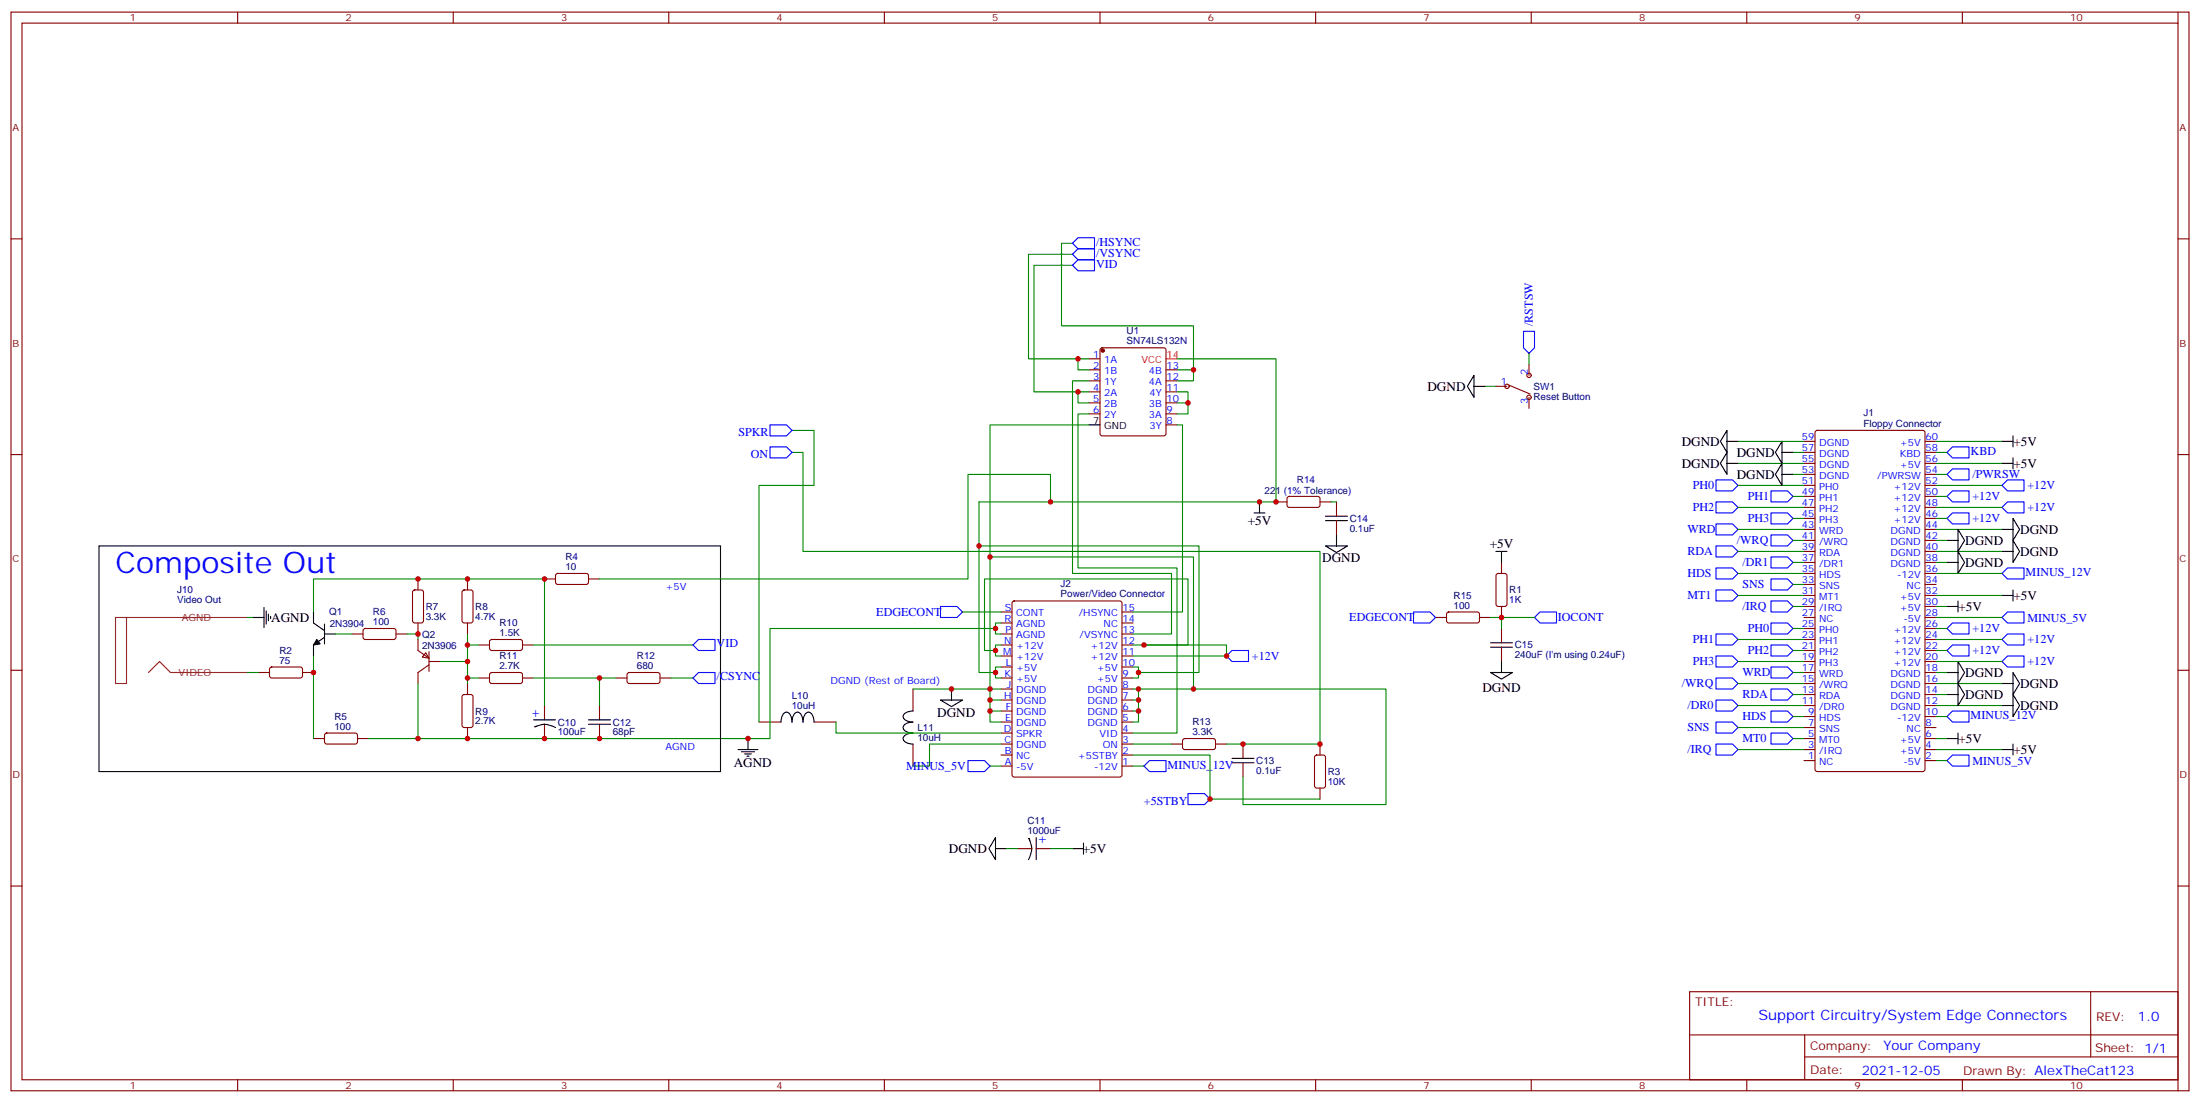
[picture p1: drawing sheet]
<svg xmlns="http://www.w3.org/2000/svg" width="706mm" height="353mm" viewBox="0 0 706 353" stroke-linecap="round" stroke-linejoin="round" font-family="sans-serif">
<g fill="none" stroke="#870000" stroke-width=".35">
<path d="M3.5 3.9h698.5v345.7h-698.5zM7.1 7.4h691.4v338.7h-691.4zM76.2 3.9v3.5M145.3 3.9v3.5M214.5 3.9v3.5M283.6 3.9v3.5M352.8 3.9v3.5M421.9 3.9v3.5M491.1 3.9v3.5M560.2 3.9v3.5M629.4 3.9v3.5M698.5 3.9v3.5"/>
<path d="M3.5 76.6h3.6M698.5 76.6h3.5M349.2 115h3.6M349.2 118.5h3.6M353 111.7l.5-.2h19.7l.5 .2 .2 .5v26.8l-.2 .5-.5 .2h-19.7l-.5-.2-.2-.5v-26.8zM373.9 118.5h3.6M490.4 116.8v3.5M349.2 122.1h3.6M349.2 125.6h3.6M349.2 129.1h3.6M349.2 132.6h3.6M373.9 122.1h3.6"/>
<path d="M373.9 125.6h3.6M373.9 129.1h3.6M373.9 132.6h3.6M373.9 136.2h3.6M479.8 123.8h3.5M484 123.5l6.7 2.8M490.4 127.4v3.5M582.3 138.1l.5-.2h33.9l.6 .5 .1 108.2-.5 .6-34.1 .1-.7-.5v-108.2zM3.5 145.7h3.6M413 159.3l.5-.2 9.4 .1 .4 .6v2.4l-.7 .4h-9.4l-.5-.7v-2.1zM578.6 141.5h3.5M578.6 145h3.5"/>
<path d="M578.6 148.5h3.5M578.6 152h3.5M578.6 155.6h3.5M578.6 159.1h3.5M617.4 141.5h3.5M617.4 145h3.5M617.4 148.5h3.5M617.4 152h3.5M617.4 155.6h3.5M617.4 159.1h3.5M698.5 145.7h3.5M409.2 160.9h3.5"/>
<path d="M423.3 160.9h3.6M428.6 160.9v4.6M428.6 166.9v4.5M578.6 162.6h3.5M578.6 166.2h3.5M578.6 169.7h3.5M578.6 173.2h3.5M578.6 176.7h3.5M617.4 162.6h3.5M617.4 166.2h3.5M617.4 169.7h3.5M617.4 173.2h3.5"/>
<path d="M617.4 176.7h3.5M132.5 189.3l.5-.2h2.1l.7 .4v9.5l-.4 .6-2.4 .1-.7-.5v-9.4zM134.1 185.6v3.5M134.1 199.7v3.5M148.4 189.3l.5-.2h2.1l.6 .4 .1 9.5-.5 .6-2.3 .1-.7-.5v-9.4zM149.9 185.6v3.5M149.9 199.7v3.5M174.6 185.6h3.6M178.4 184l.5-.2 9.4 .1 .4 .6v2.4l-.7 .4h-9.4l-.4-.7v-2.1zM188.7 185.6h3.6M321 199.7h3.6M321 196.1h3.6"/>
<path d="M324.8 192.8l.5-.2h33.8l.7 .4v55.4l-.4 .6-34.1 .1-.7-.5v-55.3zM359.8 199.7h3.6M359.8 196.1h3.6M460.4 197.9h3.5M464.1 196.4l.5-.3 9.5 .1 .4 .6-.1 2.4-.6 .5-9.5-.1-.4-.6v-2.2zM474.5 197.9h3.5M480 184l.5-.2h2.1l.7 .4v9.5l-.5 .6-2.3 .1-.7-.5v-9.4zM481.5 180.3v3.5M481.5 194.4v3.5M578.6 180.3h3.5M578.6 183.8h3.5M578.6 197.9h3.5"/>
<path d="M578.6 187.3h3.5M578.6 194.4h3.5M578.6 190.9h3.5M617.4 180.3h3.5M617.4 183.8h3.5M617.4 197.9h3.5M617.4 187.3h3.5M617.4 194.4h3.5M617.4 190.9h3.5M3.5 214.8h3.6M82.9 215.5h3.5M86.7 214l.4-.2h9.5l.4 .7-.1 2.4-.6 .4-9.4-.1-.5-.6v-2.1z"/>
<path d="M97 215.5h3.5M112.9 203.2h3.5M116.7 201.6l.4-.2 9.5 .1 .4 .6-.1 2.4-.6 .5-9.5-.1-.4-.6v-2.2zM127 203.2h3.5M134.1 205v3.5l3.5 2.5M136.5 209.2l1.1 1.8-2.1-.4zM137.6 212h3.5M137.6 213.1l-3.5 2.4v3.6M137.6 208.8v6.4M149.9 219.1v3.5M153.5 217.3h3.5M153.5 206.7h3.5"/>
<path d="M157.2 205.2l.5-.2h9.4l.5 .7-.1 2.4-.6 .4-9.5-.1-.4-.6v-2.1zM157.2 215.8l.5-.3 9.4 .1 .5 .7-.1 2.3-.6 .5-9.5-.1-.4-.6v-2.1zM167.6 217.3h3.5M167.6 206.7h3.5M197.6 217.3h3.5M201.3 215.8l.5-.3 9.4 .1 .5 .7-.1 2.3-.6 .5-9.5-.1-.4-.6v-2.1zM211.7 217.3h3.5M321 217.3h3.6M321 213.8h3.6M321 210.3h3.6M321 206.7h3.6M321 203.2h3.6"/>
<path d="M359.8 217.3h3.6M359.8 213.8h3.6M359.8 210.3h3.6M359.8 206.7h3.6M359.8 203.2h3.6M481.5 201.4v4.6M481.5 207.4v4.6M578.6 219.1h3.5M578.6 215.5h3.5M578.6 212h3.5M578.6 208.5h3.5M578.6 205h3.5"/>
<path d="M578.6 201.4h3.5M617.4 219.1h3.5M617.4 215.5h3.5M617.4 212h3.5M617.4 208.5h3.5M617.4 205h3.5M617.4 201.4h3.5M698.5 214.8h3.5M100.5 236.7h3.6M104.3 235.2l.5-.3 9.4 .1 .5 .7-.1 2.3-.7 .5-9.4-.1-.4-.6v-2.1zM114.7 236.7h3.5M148.4 222.8l.5-.2h2.1l.6 .4 .1 9.5-.5 .6-2.3 .1-.7-.5v-9.4z"/>
<path d="M149.9 233.2v3.5M174.6 226.1v4.6M174.6 232.1v4.6M192.3 226.1v4.6M192.3 232.1v4.6M243.4 231.4h7.1M261.1 231.4h7M292.8 220.8v7.1M292.8 238.5v7M321 238.5h3.6M321 234.9h3.6M321 231.4h3.6"/>
<path d="M321 227.9h3.6M321 224.4h3.6M321 220.8h3.6M359.8 238.5h3.6M359.8 234.9h3.6M359.8 231.4h3.6M359.8 227.9h3.6M359.8 224.4h3.6M359.8 220.8h3.6M375.7 238.5h3.5M379.5 236.9l.4-.2 9.5 .1 .4 .6v2.4l-.7 .4h-9.4l-.5-.7v-2.1zM389.8 238.5h3.5"/>
<path d="M398.6 238.5v4.6M423.3 238.5v3.5M578.6 236.7h3.5M578.6 233.2h3.5M578.6 229.7h3.5M578.6 226.1h3.5M578.6 222.6h3.5M617.4 236.7h3.5M617.4 233.2h3.5M617.4 229.7h3.5M617.4 226.1h3.5M617.4 222.6h3.5"/>
<path d="M321 245.5h3.6M321 242h3.6M359.8 245.5h3.6M359.8 242h3.6M398.6 244.5v4.6M421.8 242.2l.5-.2h2.1l.6 .4 .1 9.5-.5 .6-2.3 .1-.7-.5v-9.4zM423.3 252.6v3.5M578.6 243.8h3.5M578.6 240.2h3.5M617.4 243.8h3.5M617.4 240.2h3.5M326.3 272h4.6"/>
<path d="M332.3 272h4.6M3.5 284h3.6M698.5 284h3.5M541.9 317.9h156.6v28.2h-156.6zM670.5 317.9v20.9M541.9 331.7h156.5M578.8 338.8h119.6M578.8 331.7v14.1M76.2 346.1v3.5M145.3 346.1v3.5M214.5 346.1v3.5M283.6 346.1v3.5"/>
<path d="M352.8 346.1v3.5M421.9 346.1v3.5M491.1 346.1v3.5M560.2 346.1v3.5M629.4 346.1v3.5M698.5 346.1v3.5"/>
<circle cx="483.3" cy="123.8" r=".71"/>
<circle cx="490.4" cy="120.3" r=".71"/>
<circle cx="490.4" cy="127.4" r=".71"/>
</g>
<path d="M37 197.9h3.6v21.2h-3.6zM40.6 197.9h38.8M47.6 215.5l3.6-3.5 3.5 3.5h24.7" fill="none" stroke="#8c2424" stroke-width=".35"/>
<circle cx="353.7" cy="112.4" r=".53" fill="#870000" stroke="#870000" stroke-width=".35"/>
<g fill="none" stroke="#000" stroke-width=".35">
<path d="M349.2 136.2h3.6M472.7 120.3v7.1l-2.1-3.6zM472.7 123.8h3.5M553.9 137.9v7.1l-2.2-3.5zM645.6 139.7v3.5M553.9 145v7l-2.2-3.5zM553.9 148.5h3.5M553.9 141.5h3.5M571.5 148.5v7.1l-2.1-3.6zM571.5 141.5v7l-2.1-3.5zM571.5 152h3.5M571.5 145h3.5"/>
<path d="M642.1 148.5h3.5M642.1 141.5h3.5M645.6 146.8v3.5M31.7 175h199.4v72.3h-199.4zM402.2 164.4h3.5M403.9 160.9v3.5M425.1 175h7.1l-3.6 2.1zM425.1 166.9h7.1M425.1 165.5h7.1M428.6 171.4v3.6M479.8 176.7h3.5M481.5 176.7v3.6"/>
<path d="M624.4 173.2h3.5M627.9 169.7l2.2 3.5-2.2 3.5zM627.9 176.7l2.2 3.6-2.2 3.5zM642.1 176.7h3.5M642.1 169.7h3.5M645.6 166.2l2.1 3.5-2.1 3.5zM645.6 173.2l2.1 3.5-2.1 3.6zM81.1 197.9h3.6M84.7 194.7v6.4M85.4 195.8v4.2M86.1 196.8v2.2M86.8 197.6v.7"/>
<path d="M100.5 196.1v3.6l3.6 2.4M624.4 180.3h3.5M624.4 194.4h3.5M627.9 192.6v3.5M642.1 190.9h3.5M645.6 189.1v3.5M104.1 203.2h3.5M104.1 204.3l-3.6 2.4v3.6M104.1 200v6.4M478 215.5h7.1l-3.6 2.2zM478 207.4h7.1M478 206h7.1"/>
<path d="M481.5 212v3.5M624.4 215.5h3.5M627.9 219.1l2.2 3.5-2.2 3.5zM627.9 212l2.2 3.5-2.2 3.6zM642.1 219.1h3.5M645.6 215.5l2.1 3.6-2.1 3.5zM171.1 230.7h7.1M171.8 232.8l-.5 .3a6.3 6.3 0 0 1 6.9 .1M188.7 230.7h7.1M188.7 232.1h7.1M239.9 236.7v3.5M250.5 231.4l.4-2a1.39 1.39 0 0 1 1.3-1.2 1.39 1.39 0 0 1 1.4 1.2l.4 2 .4-2a1.39 1.39 0 0 1 1.4-1.2 1.39 1.39 0 0 1 1.3 1.2l.4 2 .4-2a1.39 1.39 0 0 1 1.4-1.2 1.39 1.39 0 0 1 1.4 1.2l.4 2"/>
<path d="M292.8 227.9l-2 .4a1.39 1.39 0 0 0-1.2 1.4 1.39 1.39 0 0 0 1.2 1.3l2 .4-2 .4a1.39 1.39 0 0 0-1.2 1.4 1.39 1.39 0 0 0 1.2 1.4l2 .3-2 .4a1.39 1.39 0 0 0-1.2 1.4 1.39 1.39 0 0 0 1.2 1.4l2 .4M301.6 224.4h7.1l-3.5 2.1zM305.2 220.8v3.6M624.4 222.6h3.5M624.4 236.7h3.5M627.9 234.9v3.6M642.1 226.1h3.5M645.6 222.6l2.1 3.5-2.1 3.6zM645.6 238.5v3.5M236.7 240.2h6.4M237.8 240.9h4.2M238.8 241.7h2.1"/>
<path d="M239.5 242.4h.7M395.1 244.5h7.1M395.1 243.1h7.1M642.1 240.2h3.5M319.3 268.5v7l-2.2-3.5zM319.3 272h3.5M330.2 269.2l-.3-.6a6.3 6.3 0 0 1-.1 6.9M332.3 268.5v7M344 272h3.5M347.5 270.2v3.6"/>
</g>
<path d="M373.9 115h3.6" fill="none" stroke="#f00" stroke-width=".35"/>
<path d="M101.6 205l1.1 1.4-2.2 .3z" fill="#000" stroke="#000" stroke-width=".35"/>
<g fill="none" stroke="#008700" stroke-width=".35">
<path d="M344 78h-3.6v26.4h42.4v14.1h-5.3M344 81.5h-14.2v33.5h19.4M344 85h-12.4v40.6h17.6M345.7 115v3.5h3.5M377.5 115h31.7v45.9h-95.2v14.1M382.8 118.5v3.6h-5.3M490.4 113.2v3.6M254 137.9h7.1v17.7h-17.7v75.8M345.7 125.6v3.5h3.5M349.2 122.1h-5.2v61.7h31.7v19.4h-12.3M349.2 132.6h-3.5v49.4h31.8v52.9h-14.1M349.2 136.2h-31.7v84.6h3.5"/>
<path d="M377.5 125.6h3.5v3.5h-3.5M377.5 136.2h1.7v59.9h-15.8M381 129.1v3.5h-3.5M476.2 123.8h3.6M254 145h3.5v31.7h165.8v61.8h-30M557.4 155.6h21.2M557.4 148.5h21.2M557.4 141.5h21.2M575 152h3.6M575 159.1h3.6M575 145h3.6M620.9 152h3.5"/>
<path d="M620.9 159.1h3.5M620.9 155.6h21.2M620.9 148.5h21.2M620.9 145h3.5M620.9 141.5h21.2M317.5 178.5h65.3v42.3h-17.7M336.9 160.9v-8.9h-26.5v33.6h-118.1M426.9 160.9h1.7M557.4 176.7h21.2M557.4 169.7h21.2M557.4 162.6h21.2M575 173.2h3.6"/>
<path d="M575 166.2h3.6M620.9 176.7h21.2M620.9 173.2h3.5M620.9 169.7h21.2M620.9 166.2h3.5M620.9 162.6h21.2M79.4 197.9h1.7M100.5 196.1v-10.5h74.1v40.5M308.7 196.1h12.3M321 199.7h-1.7v3.5h1.7M478 197.9h14.1M481.5 197.9v3.5"/>
<path d="M557.4 190.9h21.2M557.4 183.8h21.2M575 194.4h3.6M575 187.3h3.6M575 180.3h3.6M620.9 194.4h3.5M620.9 190.9h21.2M620.9 183.8h21.2M620.9 180.3h3.5M620.9 197.9h21.2M79.4 215.5h3.5M100.5 210.3v26.4"/>
<path d="M107.6 203.2h5.3M130.5 203.2h3.6v1.8M134.1 219.1v17.6h-15.9M141.1 212h8.8M149.9 203.2v15.9M149.9 206.7h3.6M149.9 217.3h3.6M171.1 206.7h51.1M171.1 217.3h26.5M192.3 217.3v8.8M215.2 217.3h7M319.3 201.4h-72.4v35.3h-112.8"/>
<path d="M319.3 215.5h-5.3v-40.5h70.5v40.5h-19.4M321 206.7h-1.7v3.6h1.7M321 213.8h-1.7v3.5h1.7M363.4 206.7h29.9v3.6h-29.9M363.4 213.8h1.7v3.5h-1.7M366.9 206.7h14.1v-21.1h-65.3v22.9h3.6M557.4 212h21.2M557.4 219.1h21.2M557.4 205h21.2M575 215.5h3.6M575 208.5h3.6M575 201.4h3.6"/>
<path d="M620.9 215.5h3.5M620.9 212h21.2M620.9 219.1h21.2M620.9 208.5h3.5M620.9 205h21.2M620.9 201.4h3.5M268.1 231.4v3.5h52.9M292.8 220.8h24.7v3.6h3.5M317.5 224.4v3.5h3.5M317.5 227.9v3.5h3.5M321 238.5h-22.9v7h-5.3M363.4 227.9h1.7v3.5h-1.7"/>
<path d="M363.4 224.4h1.7v3.5M363.4 220.8h1.7v3.6M363.4 238.5h12.3M382.8 220.8h61.7v37.1h-45.9v-8.8M557.4 233.2h21.2M557.4 226.1h21.2M575 236.7h3.6M575 229.7h3.6M575 222.6h3.6M620.9 236.7h3.5M620.9 229.7h3.5M620.9 226.1h21.2"/>
<path d="M620.9 222.6h3.5M317.5 245.5h3.5M363.4 242h24.7v14.1h35.2M363.4 245.5h3.5M557.4 240.2h21.2M620.9 240.2h21.2M620.9 243.8h3.5M322.8 272h3.5M336.9 272h7.1"/>
</g>
<g fill="none" stroke="#00f" stroke-width=".35">
<path d="M344 78l1.7-1.8h5.3v3.5h-5.3zM345.7 79.7h5.3v3.6h-5.3l-1.7-1.8zM345.7 83.3h5.3v3.5h-5.3l-1.7-1.8zM488.6 106.2h3.5v5.3l-1.7 1.7-1.8-1.7zM246.9 136.2h5.3l1.8 1.7-1.8 1.8h-5.3zM246.9 143.2h5.3l1.8 1.8-1.8 1.8h-5.3zM550.3 153.8h5.3l1.8 1.8-1.8 1.7h-5.3zM568 157.3h5.3l1.7 1.8-1.7 1.8h-5.3zM624.4 152l1.8-1.7h5.3v3.5h-5.3zM624.4 159.1l1.8-1.8h5.3v3.6h-5.3zM624.4 145l1.8-1.8h5.3v3.6h-5.3zM642.1 155.6l1.7-1.8h5.3v3.5h-5.3z"/>
<path d="M550.3 175h5.3l1.8 1.7-1.8 1.8h-5.3zM550.3 167.9h5.3l1.8 1.8-1.8 1.7h-5.3zM550.3 160.9h5.3l1.8 1.7-1.8 1.8h-5.3zM568 178.5h5.3l1.7 1.8-1.7 1.7h-5.3zM568 171.4h5.3l1.7 1.8-1.7 1.8h-5.3zM568 164.4h5.3l1.7 1.8-1.7 1.7h-5.3zM624.4 166.2l1.8-1.8h5.3v3.5h-5.3zM643.8 160.9h5.3v3.5h-5.3l-1.7-1.8zM301.6 194.4h5.3l1.8 1.7-1.8 1.8h-5.3zM453.3 196.1h5.3l1.8 1.8-1.8 1.8h-5.3zM492.1 197.9l1.8-1.8h5.3v3.6h-5.3zM550.3 189.1h5.3l1.8 1.8-1.8 1.7h-5.3z"/>
<path d="M550.3 182h5.3l1.8 1.8-1.8 1.8h-5.3zM568 192.6h5.3l1.7 1.8-1.7 1.7h-5.3zM568 185.6h5.3l1.7 1.7-1.7 1.8h-5.3zM568 199.7h5.3l1.7 1.7-1.7 1.8h-5.3zM643.8 196.1h5.3v3.6h-5.3l-1.7-1.8zM643.8 182h5.3v3.6h-5.3l-1.7-1.8zM222.2 206.7l1.8-1.7h5.3v3.5h-5.3zM222.2 217.3l1.8-1.8h5.3v3.6h-5.3zM393.3 210.3l1.8-1.8h5.3v3.5h-5.3zM550.3 217.3h5.3l1.8 1.8-1.8 1.7h-5.3zM550.3 210.3h5.3l1.8 1.7-1.8 1.8h-5.3zM550.3 203.2h5.3l1.8 1.8-1.8 1.7h-5.3z"/>
<path d="M568 213.8h5.3l1.7 1.7-1.7 1.8h-5.3zM568 206.7h5.3l1.7 1.8-1.7 1.8h-5.3zM624.4 208.5l1.8-1.8h5.3v3.6h-5.3zM624.4 201.4l1.8-1.7h5.3v3.5h-5.3zM643.8 210.3h5.3v3.5h-5.3l-1.7-1.8zM643.8 203.2h5.3v3.5h-5.3l-1.7-1.7zM550.3 224.4h5.3l1.8 1.7-1.8 1.8h-5.3zM550.3 238.5h5.3l1.8 1.7-1.8 1.8h-5.3zM550.3 231.4h5.3l1.8 1.8-1.8 1.7h-5.3zM568 234.9h5.3l1.7 1.8-1.7 1.8h-5.3zM568 227.9h5.3l1.7 1.8-1.7 1.7h-5.3zM568 220.8h5.3l1.7 1.8-1.7 1.8h-5.3z"/>
<path d="M624.4 229.7l1.8-1.8h5.3v3.5h-5.3zM310.4 243.8h5.3l1.8 1.7-1.8 1.8h-5.3zM366.9 245.5l1.8-1.7h5.2v3.5h-5.2zM381 254.4h5.3l1.8 1.7-1.8 1.8h-5.3zM624.4 243.8l1.8-1.8h5.3v3.5h-5.3z"/>
</g>
<g fill="#c00">
<circle cx="134.1" cy="203.2" r=".88"/>
<circle cx="149.9" cy="212" r=".88"/>
<circle cx="149.9" cy="206.7" r=".88"/>
<circle cx="149.9" cy="217.3" r=".88"/>
<circle cx="134.1" cy="185.6" r=".88"/>
<circle cx="149.9" cy="185.6" r=".88"/>
<circle cx="174.6" cy="185.6" r=".88"/>
<circle cx="192.3" cy="217.3" r=".88"/>
<circle cx="398.6" cy="238.5" r=".88"/>
<circle cx="345.7" cy="115" r=".88"/>
<circle cx="345.7" cy="125.6" r=".88"/>
<circle cx="382.8" cy="118.5" r=".88"/>
<circle cx="381" cy="129.1" r=".88"/>
<circle cx="365.1" cy="227.9" r=".88"/>
<circle cx="365.1" cy="224.4" r=".88"/>
<circle cx="317.5" cy="220.8" r=".88"/>
<circle cx="317.5" cy="224.4" r=".88"/>
<circle cx="317.5" cy="227.9" r=".88"/>
<circle cx="366.9" cy="206.7" r=".88"/>
<circle cx="319.3" cy="208.5" r=".88"/>
<circle cx="317.5" cy="178.5" r=".88"/>
<circle cx="365.1" cy="220.8" r=".88"/>
<circle cx="382.8" cy="220.8" r=".88"/>
<circle cx="423.3" cy="238.5" r=".88"/>
<circle cx="319.3" cy="215.5" r=".88"/>
<circle cx="365.1" cy="215.5" r=".88"/>
<circle cx="314" cy="175" r=".88"/>
<circle cx="336.9" cy="160.9" r=".88"/>
<circle cx="305.2" cy="220.8" r=".88"/>
<circle cx="403.9" cy="160.9" r=".88"/>
<circle cx="409.2" cy="160.9" r=".88"/>
<circle cx="481.5" cy="197.9" r=".88"/>
<circle cx="393.3" cy="210.3" r=".88"/>
<circle cx="388.1" cy="256.1" r=".88"/>
<circle cx="239.9" cy="236.7" r=".88"/>
<circle cx="319.3" cy="201.4" r=".88"/>
<circle cx="134.1" cy="236.7" r=".88"/>
<circle cx="149.9" cy="236.7" r=".88"/>
<circle cx="174.6" cy="236.7" r=".88"/>
<circle cx="192.3" cy="236.7" r=".88"/>
<circle cx="100.5" cy="215.5" r=".88"/>
</g>
<text font-size="9.5" fill="#00f" x="37" y="183.8">Composite Out</text>
<text font-size="4.6" fill="#00f" x="564" y="326.9">Support Circuitry/System Edge Connectors</text>
<g font-size="4.2">
<text x="457.8" y="125.3">DGND</text>
<text x="539.3" y="142.9">DGND</text>
<text x="645.8" y="142.9">+5V</text>
<text x="539.3" y="149.9">DGND</text>
<text x="557" y="146.4">DGND</text>
<text x="645.8" y="149.9">+5V</text>
<text x="557" y="153.5">DGND</text>
<text x="400.1" y="168.3">+5V</text>
<text x="647.9" y="171.1">DGND</text>
<text x="477.8" y="175.7">+5V</text>
<text x="630.2" y="174.6">DGND</text>
<text x="647.9" y="178.2">DGND</text>
<text x="424" y="180.3">DGND</text>
<text x="630.2" y="181.7">DGND</text>
<text x="628.1" y="195.8">+5V</text>
<text x="645.8" y="192.3">+5V</text>
<text x="87" y="199.3">AGND</text>
<text x="475.4" y="221.7">DGND</text>
<text x="630.2" y="217">DGND</text>
<text x="647.9" y="220.5">DGND</text>
<text x="630.2" y="224">DGND</text>
<text x="647.9" y="227.5">DGND</text>
<text x="300.6" y="229.7">DGND</text>
<text x="628.1" y="238.1">+5V</text>
<text x="235.3" y="245.9">AGND</text>
<text x="645.8" y="241.6">+5V</text>
<text x="304.3" y="273.4">DGND</text>
<text x="347.2" y="273.4">+5V</text>
</g>
<g font-size="4.2" fill="#00f">
<text x="172.9" y="230.4" transform="rotate(-90 172.9 230.4)">+</text>
<text x="332.7" y="270.2">+</text>
<text x="685.7" y="327.1">1.0</text>
<text x="604" y="336.7">Your Company</text>
<text x="597.1" y="344.5">2021-12-05</text>
</g>
<g font-size="3.9" fill="#00f">
<text x="351.5" y="82.3">/VSYNC</text>
<text x="351.5" y="78.8">/HSYNC</text>
<text x="351.5" y="85.8">VID</text>
<text x="491.6" y="104.5" transform="rotate(-90 491.6 104.5)">/RSTSW</text>
<text x="236.8" y="139.7">SPKR</text>
<text x="240.8" y="146.8">ON</text>
<text x="632" y="145.8">KBD</text>
<text x="632.6" y="153.3">/PWRSW</text>
<text x="542.9" y="156.8">PH0</text>
<text x="560.6" y="160.3">PH1</text>
<text x="632.6" y="160.4">+12V</text>
<text x="650.2" y="156.9">+12V</text>
<text x="542.9" y="163.9">PH2</text>
<text x="560.6" y="167.4">PH3</text>
<text x="632.6" y="167.4">+12V</text>
<text x="650.2" y="163.9">+12V</text>
<text x="541.2" y="170.9">WRD</text>
<text x="541.2" y="178">RDA</text>
<text x="557" y="174.5">/WRQ</text>
<text x="541.2" y="185">HDS</text>
<text x="558.8" y="181.5">/DR1</text>
<text x="649.6" y="184.6">MINUS_12V</text>
<text x="558.8" y="188.6">SNS</text>
<text x="281" y="197.4">EDGECONT</text>
<text x="541.2" y="192.1">MT1</text>
<text x="558.8" y="195.6">/IRQ</text>
<text x="432.7" y="199.2">EDGECONT</text>
<text x="499.6" y="199.2">IOCONT</text>
<text x="560.6" y="202.7">PH0</text>
<text x="632.6" y="202.7">+12V</text>
<text x="650.2" y="199.2">MINUS_5V</text>
<text x="229.8" y="207.5">VID</text>
<text x="542.9" y="206.2">PH1</text>
<text x="560.6" y="209.7">PH2</text>
<text x="632.6" y="209.8">+12V</text>
<text x="650.2" y="206.2">+12V</text>
<text x="401.5" y="211.5">+12V</text>
<text x="542.9" y="213.3">PH3</text>
<text x="650.2" y="213.3">+12V</text>
<text x="229.8" y="218.1">/CSYNC</text>
<text x="539.4" y="220.3">/WRQ</text>
<text x="558.8" y="216.8">WRD</text>
<text x="541.2" y="227.4">/DR0</text>
<text x="558.8" y="223.8">RDA</text>
<text x="558.8" y="230.9">HDS</text>
<text x="632" y="230.5">MINUS_12V</text>
<text x="541.2" y="234.4">SNS</text>
<text x="558.8" y="238">MT0</text>
<text x="541.2" y="241.5">/IRQ</text>
<text x="632.6" y="245.1">MINUS_5V</text>
<text x="290.6" y="246.8">MINUS_5V</text>
<text x="374.5" y="246.4">MINUS_12V</text>
<text x="366.8" y="258">+5STBY</text>
</g>
<g font-size="3.9" fill="#800">
<text x="543.6" y="322.4">TITLE:</text>
<text x="672.3" y="327.1">REV:</text>
<text x="580.5" y="336.6">Company:</text>
<text x="671.9" y="337.3">Sheet: 1/1</text>
<text x="580.5" y="344.3">Date:</text>
<text x="629.6" y="344.4">Draw</text>
<text x="639.7" y="344.4">n By: AlexTheCat123</text>
</g>
<g font-size="3.2" fill="#800">
<text x="41.6" y="6.9">1</text>
<text x="110.8" y="6.9">2</text>
<text x="179.9" y="6.9">3</text>
<text x="249.1" y="6.9">4</text>
<text x="318.2" y="6.9">5</text>
<text x="387.3" y="6.9">6</text>
<text x="456.5" y="6.9">7</text>
<text x="525.6" y="6.9">8</text>
<text x="594.8" y="6.9">9</text>
<text x="663.9" y="6.9">10</text>
<text x="4.1" y="42">A</text>
<text x="699" y="42">A</text>
<text x="4.1" y="111.1">B</text>
<text x="699" y="111.1">B</text>
<text x="4.1" y="180.3">C</text>
<text x="699" y="180.3">C</text>
<text x="4.1" y="249.4">D</text>
<text x="699" y="249.4">D</text>
<text x="41.6" y="349.1">1</text>
<text x="110.8" y="349.1">2</text>
<text x="179.9" y="349.1">3</text>
<text x="249.1" y="349.1">4</text>
<text x="318.2" y="349.1">5</text>
<text x="387.3" y="349.1">6</text>
<text x="456.5" y="349.1">7</text>
<text x="525.6" y="349.1">8</text>
<text x="594.8" y="349.1">9</text>
<text x="663.9" y="349.1">10</text>
</g>
<g font-size="3.2" fill="#000080">
<text x="361.3" y="107.1">U1</text>
<text x="361.3" y="110.2">SN74LS132N</text>
<text x="491.8" y="124.9">SW1</text>
<text x="491.8" y="128.1">Reset Button</text>
<text x="597.6" y="136.7">Floppy Connector</text>
<text x="597.6" y="133.5">J1</text>
<text x="415.9" y="154.9">R14</text>
<text x="405.5" y="158.4">221 (1% Tolerance)</text>
<text x="432.9" y="167.2">C14</text>
<text x="432.9" y="170.5">0.1uF</text>
<text x="181.3" y="179.6">R4</text>
<text x="181.3" y="182.7">10</text>
<text x="56.8" y="190">J10</text>
<text x="340.2" y="191.4">Power/Video Connector</text>
<text x="340.2" y="188.1">J2</text>
<text x="466.2" y="191.9">R15</text>
<text x="484" y="190.2">R1</text>
<text x="56.8" y="193.1">Video Out</text>
<text x="105.6" y="197.3">Q1</text>
<text x="119.6" y="197.2">R6</text>
<text x="136.5" y="195.5">R7</text>
<text x="152.4" y="195.5">R8</text>
<text x="466.2" y="195.1">100</text>
<text x="484" y="193.4">1K</text>
<text x="105.8" y="200.8">2N3904</text>
<text x="119.6" y="200.4">100</text>
<text x="136.5" y="198.7">3.3K</text>
<text x="152.4" y="198.7">4.7K</text>
<text x="160.2" y="203.9">1.5K</text>
<text x="160.2" y="200.7">R10</text>
<text x="89.6" y="209.5">R2</text>
<text x="135.3" y="207.9">2N3906</text>
<text x="135.4" y="204.3">Q2</text>
<text x="485.8" y="207.8">C15</text>
<text x="89.6" y="212.7">75</text>
<text x="160.2" y="214.5">2.7K</text>
<text x="160.2" y="211.3">R11</text>
<text x="204.3" y="214.5">680</text>
<text x="204.3" y="211.3">R12</text>
<text x="485.8" y="211">240uF (I'm using 0.24uF)</text>
<text x="253.9" y="227.2">10uH</text>
<text x="253.9" y="224">L10</text>
<text x="107.3" y="233.9">100</text>
<text x="107.3" y="230.7">R5</text>
<text x="152.4" y="232.2">2.7K</text>
<text x="152.4" y="229">R9</text>
<text x="178.9" y="232.6">C10</text>
<text x="196.5" y="232.6">C12</text>
<text x="382.4" y="232.5">R13</text>
<text x="178.9" y="235.7">100uF</text>
<text x="196.5" y="235.7">68pF</text>
<text x="294.2" y="237.5">10uH</text>
<text x="294.2" y="234.3">L11</text>
<text x="382.4" y="235.7">3.3K</text>
<text x="402.9" y="244.9">C13</text>
<text x="402.9" y="248.1">0.1uF</text>
<text x="425.8" y="251.6">10K</text>
<text x="425.8" y="248.4">R3</text>
<text x="329.5" y="267.4">1000uF</text>
<text x="329.5" y="264.2">C11</text>
</g>
<g font-size="3.2" fill="#00f">
<text x="350.6" y="114.7">1</text>
<text x="350.6" y="118.2">2</text>
<text x="354.1" y="116.4">1A</text>
<text x="354.1" y="119.9">1B</text>
<text x="368.4" y="119.9">4B</text>
<text x="374.1" y="118.2">13</text>
<text x="350.6" y="121.7">3</text>
<text x="350.6" y="125.2">4</text>
<text x="354.1" y="123.5">1Y</text>
<text x="368.5" y="123.5">4A</text>
<text x="374.1" y="125.2">11</text>
<text x="374.1" y="121.7">12</text>
<text x="481.3" y="123.5">1</text>
<text x="490" y="120.3" transform="rotate(-90 490 120.3)">2</text>
<text x="350.6" y="128.8">5</text>
<text x="354.1" y="127">2A</text>
<text x="354.1" y="130.5">2B</text>
<text x="368.4" y="130.5">3B</text>
<text x="368.7" y="127">4Y</text>
<text x="374.1" y="128.8">10</text>
<text x="490" y="129.4" transform="rotate(-90 490 129.4)">3</text>
<text x="350.6" y="132.3">6</text>
<text x="354.1" y="134.1">2Y</text>
<text x="368.5" y="134.1">3A</text>
<text x="368.7" y="137.6">3Y</text>
<text x="374.1" y="135.8">8</text>
<text x="374.1" y="132.3">9</text>
<text x="577.9" y="141.1">59</text>
<text x="583.4" y="142.9">DGND</text>
<text x="609.3" y="142.9">+5V</text>
<text x="617.5" y="141.1">60</text>
<text x="577.9" y="148.2">55</text>
<text x="577.9" y="144.6">57</text>
<text x="583.4" y="149.9">DGND</text>
<text x="583.4" y="146.4">DGND</text>
<text x="609.2" y="146.4">KBD</text>
<text x="609.3" y="149.9">+5V</text>
<text x="617.5" y="144.6">58</text>
<text x="617.5" y="148.2">56</text>
<text x="577.9" y="155.2">51</text>
<text x="577.9" y="151.7">53</text>
<text x="583.4" y="153.5">DGND</text>
<text x="602.1" y="153.5">/PWRSW</text>
<text x="617.5" y="151.7">54</text>
<text x="617.5" y="155.2">52</text>
<text x="577.9" y="158.7">49</text>
<text x="583.4" y="160.5">PH1</text>
<text x="583.4" y="157">PH0</text>
<text x="607.3" y="157">+12V</text>
<text x="607.3" y="160.5">+12V</text>
<text x="617.5" y="158.7">50</text>
<text x="577.9" y="165.8">45</text>
<text x="577.9" y="162.3">47</text>
<text x="583.4" y="167.6">PH3</text>
<text x="583.4" y="164">PH2</text>
<text x="607.3" y="164">+12V</text>
<text x="607.3" y="167.6">+12V</text>
<text x="617.5" y="162.3">48</text>
<text x="617.5" y="165.8">46</text>
<text x="577.9" y="172.9">41</text>
<text x="577.9" y="169.3">43</text>
<text x="583.4" y="171.1">WRD</text>
<text x="606.3" y="171.1">DGND</text>
<text x="617.5" y="169.3">44</text>
<text x="617.5" y="172.9">42</text>
<text x="577.9" y="179.9">37</text>
<text x="577.9" y="176.4">39</text>
<text x="583.4" y="178.2">RDA</text>
<text x="583.4" y="174.6">/WRQ</text>
<text x="606.3" y="174.6">DGND</text>
<text x="606.3" y="178.2">DGND</text>
<text x="617.5" y="176.4">40</text>
<text x="617.5" y="179.9">38</text>
<text x="577.9" y="183.4">35</text>
<text x="583.4" y="185.2">HDS</text>
<text x="583.4" y="181.7">/DR1</text>
<text x="606.3" y="181.7">DGND</text>
<text x="608.4" y="185.2">-12V</text>
<text x="617.5" y="183.4">36</text>
<text x="213.4" y="189.1">+5V</text>
<text x="577.9" y="190.5">31</text>
<text x="577.9" y="187">33</text>
<text x="583.4" y="188.7">SNS</text>
<text x="611.5" y="188.7">NC</text>
<text x="617.5" y="187">34</text>
<text x="617.5" y="190.5">32</text>
<text x="322.2" y="195.8">S</text>
<text x="325.9" y="197.6">CONT</text>
<text x="346" y="197.6">/HSYNC</text>
<text x="360" y="195.8">15</text>
<text x="577.9" y="197.6">27</text>
<text x="577.9" y="194">29</text>
<text x="583.4" y="195.8">/IRQ</text>
<text x="583.4" y="192.3">MT1</text>
<text x="609.3" y="192.3">+5V</text>
<text x="609.3" y="195.8">+5V</text>
<text x="617.5" y="194">30</text>
<text x="617.5" y="197.6">28</text>
<text x="322.2" y="199.3">R</text>
<text x="322.5" y="202.8">P</text>
<text x="325.9" y="201.1">AGND</text>
<text x="353.9" y="201.1">NC</text>
<text x="360" y="202.8">13</text>
<text x="360" y="199.3">14</text>
<text x="577.9" y="201.1">25</text>
<text x="583.4" y="202.8">PH0</text>
<text x="583.4" y="199.3">NC</text>
<text x="607.3" y="202.8">+12V</text>
<text x="610.4" y="199.3">-5V</text>
<text x="617.5" y="201.1">26</text>
<text x="321.7" y="209.9">M</text>
<text x="322" y="206.4">N</text>
<text x="325.9" y="208.1">+12V</text>
<text x="325.9" y="204.6">AGND</text>
<text x="346.2" y="204.6">/VSYNC</text>
<text x="349.7" y="208.1">+12V</text>
<text x="360" y="209.9">11</text>
<text x="360" y="206.4">12</text>
<text x="577.9" y="208.1">21</text>
<text x="577.9" y="204.6">23</text>
<text x="583.4" y="209.9">PH2</text>
<text x="583.4" y="206.4">PH1</text>
<text x="607.3" y="206.4">+12V</text>
<text x="607.3" y="209.9">+12V</text>
<text x="617.5" y="204.6">24</text>
<text x="617.5" y="208.1">22</text>
<text x="322.6" y="213.4">L</text>
<text x="325.9" y="215.2">+5V</text>
<text x="325.9" y="211.7">+12V</text>
<text x="349.7" y="211.7">+12V</text>
<text x="351.7" y="215.2">+5V</text>
<text x="360" y="213.4">10</text>
<text x="577.9" y="215.2">17</text>
<text x="577.9" y="211.7">19</text>
<text x="583.4" y="213.4">PH3</text>
<text x="607.3" y="213.4">+12V</text>
<text x="617.5" y="211.7">20</text>
<text x="617.5" y="215.2">18</text>
<text x="266.3" y="219.1">DGND (Rest of Board)</text>
<text x="322.2" y="217">K</text>
<text x="322.9" y="220.5">J</text>
<text x="325.9" y="218.7">+5V</text>
<text x="351.7" y="218.7">+5V</text>
<text x="360" y="220.5">8</text>
<text x="360" y="217">9</text>
<text x="577.9" y="218.7">15</text>
<text x="583.4" y="220.5">/WRQ</text>
<text x="583.4" y="217">WRD</text>
<text x="606.3" y="217">DGND</text>
<text x="606.3" y="220.5">DGND</text>
<text x="617.5" y="218.7">16</text>
<text x="322" y="224">H</text>
<text x="322.6" y="227.5">F</text>
<text x="325.9" y="225.8">DGND</text>
<text x="325.9" y="222.2">DGND</text>
<text x="348.8" y="225.8">DGND</text>
<text x="348.8" y="222.2">DGND</text>
<text x="360" y="227.5">6</text>
<text x="360" y="224">7</text>
<text x="577.9" y="225.8">11</text>
<text x="577.9" y="222.2">13</text>
<text x="583.4" y="227.5">/DR0</text>
<text x="583.4" y="224">RDA</text>
<text x="606.3" y="224">DGND</text>
<text x="606.3" y="227.5">DGND</text>
<text x="617.5" y="222.2">14</text>
<text x="617.5" y="225.8">12</text>
<text x="322.4" y="231.1">E</text>
<text x="325.9" y="232.8">DGND</text>
<text x="325.9" y="229.3">DGND</text>
<text x="348.8" y="232.8">DGND</text>
<text x="348.8" y="229.3">DGND</text>
<text x="360" y="231.1">5</text>
<text x="579.9" y="232.8">7</text>
<text x="579.9" y="229.3">9</text>
<text x="583.4" y="231.1">HDS</text>
<text x="608.4" y="231.1">-12V</text>
<text x="617.5" y="229.3">10</text>
<text x="617.5" y="232.8">8</text>
<text x="321.9" y="234.6">D</text>
<text x="322.2" y="238.1">C</text>
<text x="325.9" y="239.9">DGND</text>
<text x="325.9" y="236.4">SPKR</text>
<text x="352.6" y="236.4">VID</text>
<text x="353.7" y="239.9">ON</text>
<text x="360" y="238.1">3</text>
<text x="360" y="234.6">4</text>
<text x="579.9" y="239.9">3</text>
<text x="579.9" y="236.4">5</text>
<text x="583.4" y="238.1">MT0</text>
<text x="583.4" y="234.6">SNS</text>
<text x="609.3" y="238.1">+5V</text>
<text x="611.5" y="234.6">NC</text>
<text x="617.5" y="236.4">6</text>
<text x="617.5" y="239.9">4</text>
<text x="213.4" y="240.2">AGND</text>
<text x="322.2" y="241.7">B</text>
<text x="322.2" y="245.2">A</text>
<text x="325.9" y="243.4">NC</text>
<text x="345.7" y="243.4">+5STBY</text>
<text x="360" y="245.2">1</text>
<text x="360" y="241.7">2</text>
<text x="579.9" y="243.4">1</text>
<text x="583.4" y="245.2">NC</text>
<text x="583.4" y="241.7">/IRQ</text>
<text x="609.3" y="241.7">+5V</text>
<text x="610.4" y="245.2">-5V</text>
<text x="617.5" y="243.4">2</text>
<text x="325.9" y="246.9">-5V</text>
<text x="350.9" y="246.9">-12V</text>
</g>
<g font-size="3.2" fill="#f00">
<text x="366" y="116.4">VCC</text>
<text x="374.1" y="114.7">14</text>
</g>
<g font-size="3.2">
<text x="350.6" y="135.8">7</text>
<text x="354.1" y="137.6">GND</text>
</g>
<g font-size="3.2" fill="#8d2323">
<text x="58.3" y="199">AGND</text>
<text x="57.3" y="216.6">VIDEO</text>
</g>
</svg>
